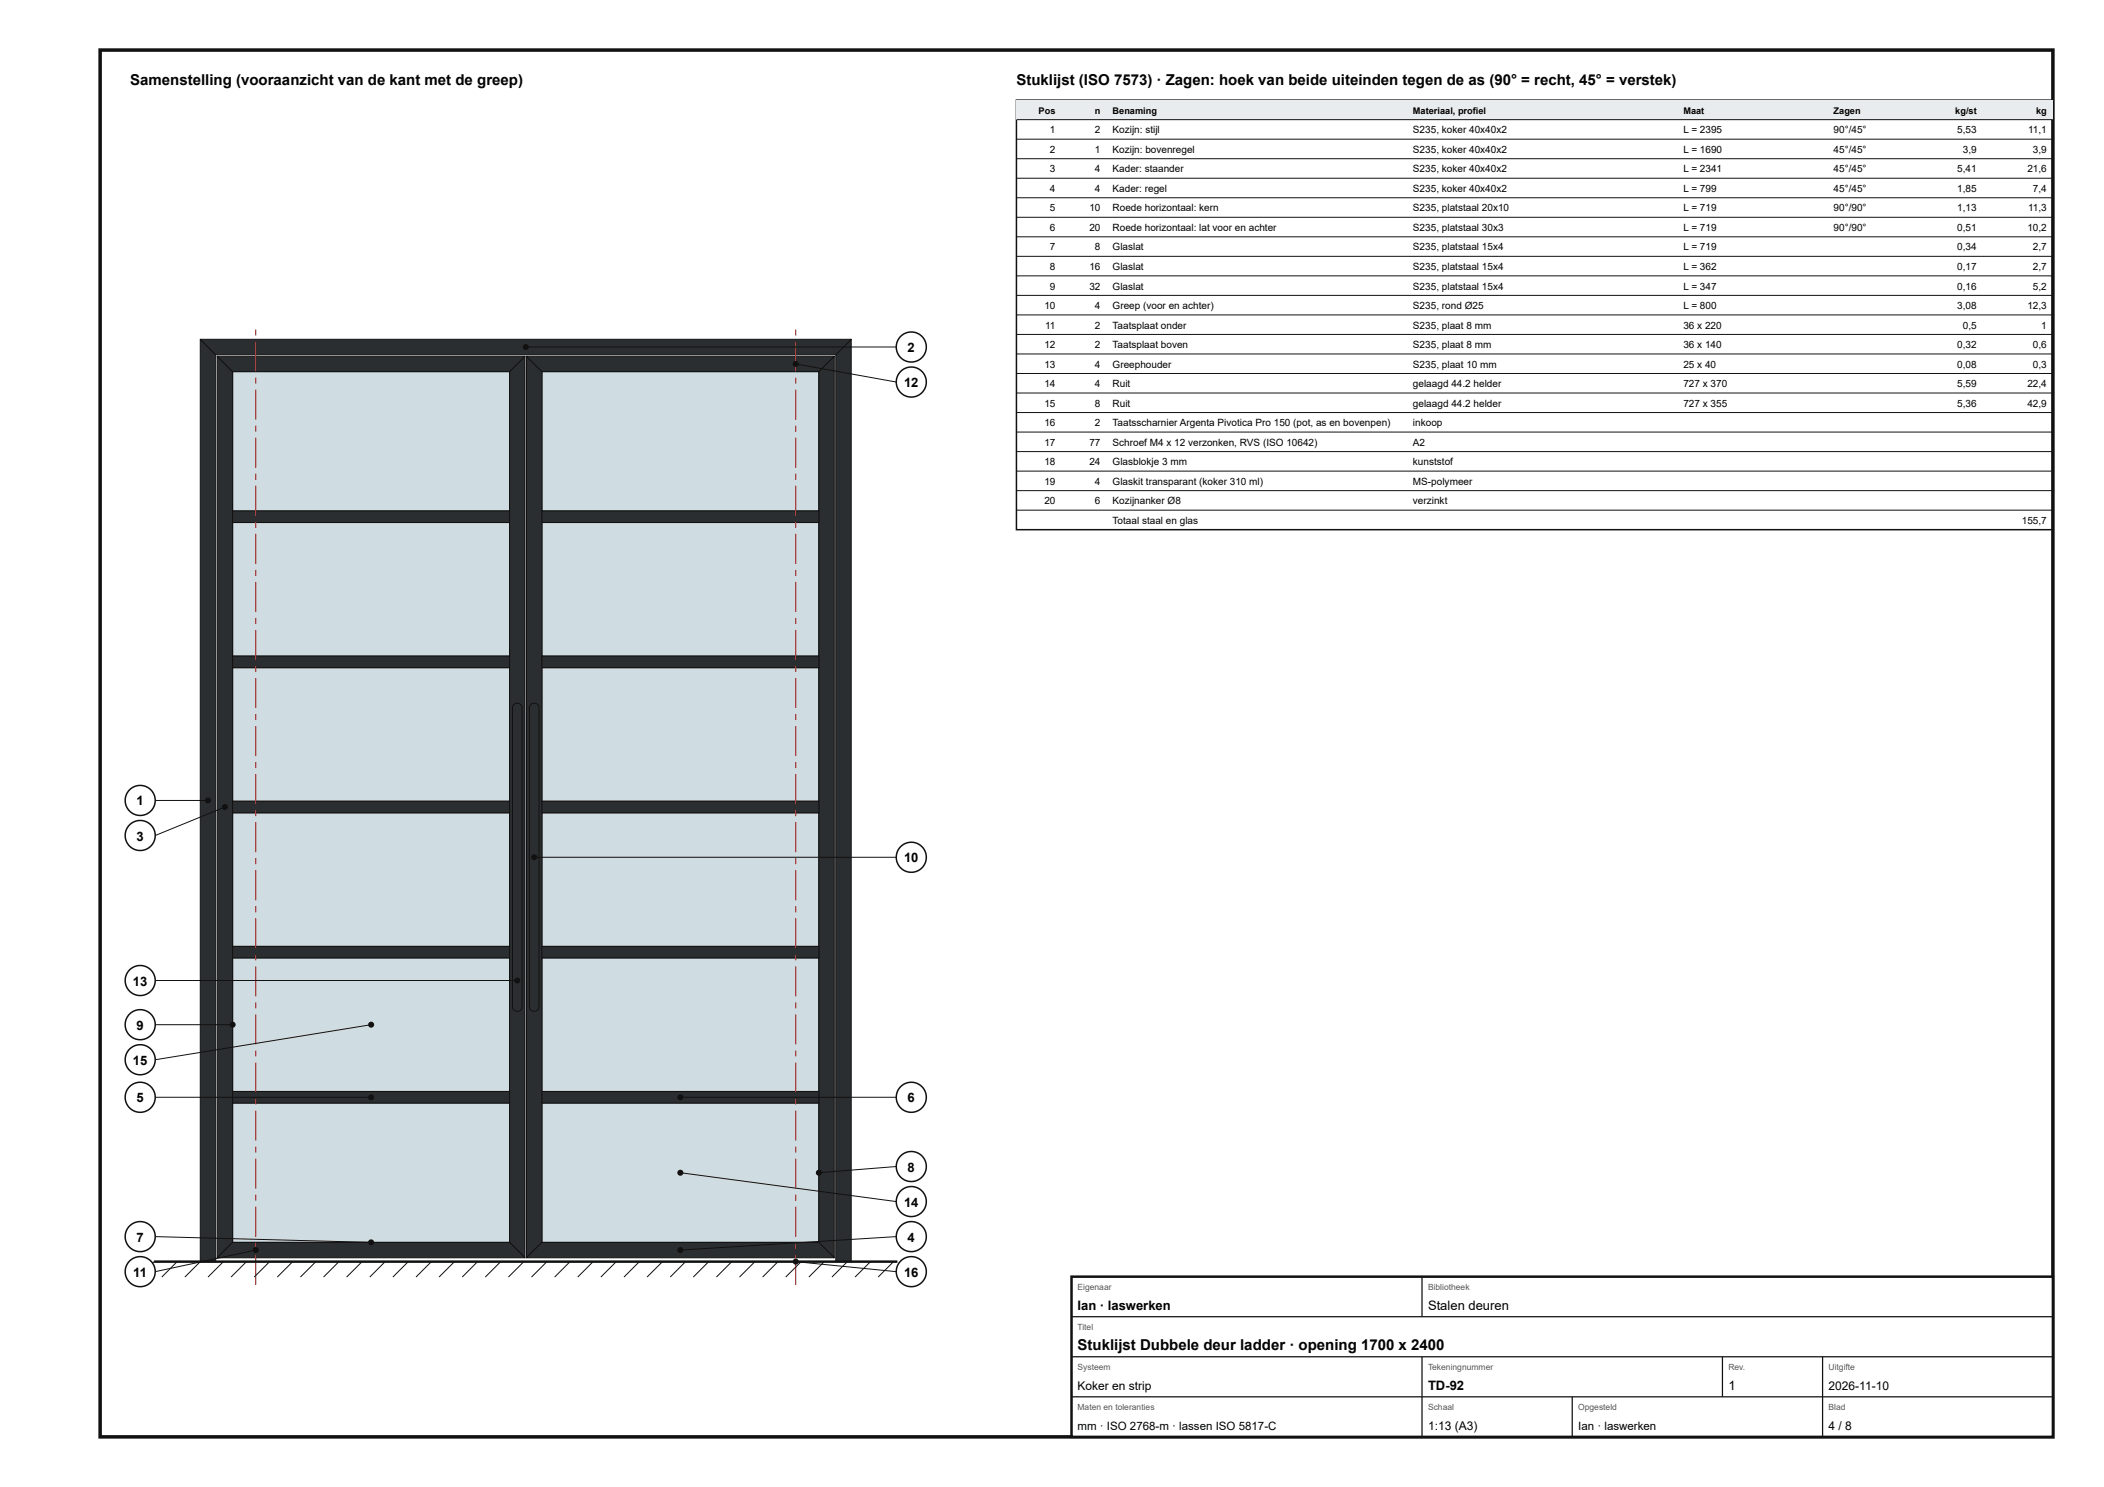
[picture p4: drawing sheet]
<svg xmlns="http://www.w3.org/2000/svg" width="420mm" height="297mm" viewBox="0 0 420 297" stroke-linecap="round" stroke-linejoin="round" font-family="sans-serif">
<path d="M20 10h390v277h-390z" fill="none" stroke="#111" stroke-width=".7" stroke-linecap="butt"/>
<path d="M46.5 220.3h55.3v27.8h-55.3z" fill="#cfdde3"/>
<path d="M46.5 220.3h55.3v27.8h-55.3z" fill="none" stroke="#111" stroke-width=".2"/>
<path d="M46.5 191.3h55.3v26.7h-55.3z" fill="#cfdde3"/>
<path d="M46.5 191.3h55.3v26.7h-55.3z" fill="none" stroke="#111" stroke-width=".2"/>
<path d="M46.5 162.3h55.3v26.7h-55.3z" fill="#cfdde3"/>
<path d="M46.5 162.3h55.3v26.7h-55.3z" fill="none" stroke="#111" stroke-width=".2"/>
<path d="M46.5 133.4h55.3v26.6h-55.3z" fill="#cfdde3"/>
<path d="M46.5 133.4h55.3v26.6h-55.3z" fill="none" stroke="#111" stroke-width=".2"/>
<path d="M46.5 104.4h55.3v26.6h-55.3z" fill="#cfdde3"/>
<path d="M46.5 104.4h55.3v26.6h-55.3z" fill="none" stroke="#111" stroke-width=".2"/>
<path d="M46.5 74.2h55.3v27.9h-55.3z" fill="#cfdde3"/>
<path d="M46.5 74.2h55.3v27.9h-55.3z" fill="none" stroke="#111" stroke-width=".2"/>
<path d="M108.2 220.3h55.3v27.8h-55.3z" fill="#cfdde3"/>
<path d="M108.2 220.3h55.3v27.8h-55.3z" fill="none" stroke="#111" stroke-width=".2"/>
<path d="M108.2 191.3h55.3v26.7h-55.3z" fill="#cfdde3"/>
<path d="M108.2 191.3h55.3v26.7h-55.3z" fill="none" stroke="#111" stroke-width=".2"/>
<path d="M108.2 162.3h55.3v26.7h-55.3z" fill="#cfdde3"/>
<path d="M108.2 162.3h55.3v26.7h-55.3z" fill="none" stroke="#111" stroke-width=".2"/>
<path d="M108.2 133.4h55.3v26.6h-55.3z" fill="#cfdde3"/>
<path d="M108.2 133.4h55.3v26.6h-55.3z" fill="none" stroke="#111" stroke-width=".2"/>
<path d="M108.2 104.4h55.3v26.6h-55.3z" fill="#cfdde3"/>
<path d="M108.2 104.4h55.3v26.6h-55.3z" fill="none" stroke="#111" stroke-width=".2"/>
<path d="M108.2 74.2h55.3v27.9h-55.3z" fill="#cfdde3"/>
<path d="M108.2 74.2h55.3v27.9h-55.3z" fill="none" stroke="#111" stroke-width=".2"/>
<path d="M40 67.8l3.1 3.1v181.1h-3.1z" fill="#2b2e31"/>
<path d="M40 67.8l3.1 3.1v181.1h-3.1z" fill="none" stroke="#111" stroke-width=".2"/>
<path d="M166.9 70.9l3.1-3.1v184.2h-3.1z" fill="#2b2e31"/>
<path d="M166.9 70.9l3.1-3.1v184.2h-3.1z" fill="none" stroke="#111" stroke-width=".2"/>
<path d="M40 67.8h130l-3.1 3.1h-123.8z" fill="#2b2e31"/>
<path d="M40 67.8h130l-3.1 3.1h-123.8z" fill="none" stroke="#111" stroke-width=".2"/>
<path d="M43.4 71.2l3.1 3v173.9l-3.1 3.1z" fill="#2b2e31"/>
<path d="M43.4 71.2l3.1 3v173.9l-3.1 3.1z" fill="none" stroke="#111" stroke-width=".2"/>
<path d="M101.8 74.2l3-3v180l-3-3.1z" fill="#2b2e31"/>
<path d="M101.8 74.2l3-3v180l-3-3.1z" fill="none" stroke="#111" stroke-width=".2"/>
<path d="M46.5 248.1h55.3l3 3.1h-61.4z" fill="#2b2e31"/>
<path d="M46.5 248.1h55.3l3 3.1h-61.4z" fill="none" stroke="#111" stroke-width=".2"/>
<path d="M43.4 71.2h61.4l-3 3h-55.3z" fill="#2b2e31"/>
<path d="M43.4 71.2h61.4l-3 3h-55.3z" fill="none" stroke="#111" stroke-width=".2"/>
<path d="M46.5 218h55.3v2.3h-55.3z" fill="#2b2e31"/>
<path d="M46.5 218h55.3v2.3h-55.3z" fill="none" stroke="#111" stroke-width=".2"/>
<path d="M46.5 189h55.3v2.3h-55.3z" fill="#2b2e31"/>
<path d="M46.5 189h55.3v2.3h-55.3z" fill="none" stroke="#111" stroke-width=".2"/>
<path d="M46.5 160h55.3v2.3h-55.3z" fill="#2b2e31"/>
<path d="M46.5 160h55.3v2.3h-55.3z" fill="none" stroke="#111" stroke-width=".2"/>
<path d="M46.5 131h55.3v2.4h-55.3z" fill="#2b2e31"/>
<path d="M46.5 131h55.3v2.4h-55.3z" fill="none" stroke="#111" stroke-width=".2"/>
<path d="M46.5 102.1h55.3v2.3h-55.3z" fill="#2b2e31"/>
<path d="M46.5 102.1h55.3v2.3h-55.3z" fill="none" stroke="#111" stroke-width=".2"/>
<path d="M105.1 71.2l3.1 3v173.9l-3.1 3.1z" fill="#2b2e31"/>
<path d="M105.1 71.2l3.1 3v173.9l-3.1 3.1z" fill="none" stroke="#111" stroke-width=".2"/>
<path d="M163.5 74.2l3.1-3v180l-3.1-3.1z" fill="#2b2e31"/>
<path d="M163.5 74.2l3.1-3v180l-3.1-3.1z" fill="none" stroke="#111" stroke-width=".2"/>
<path d="M108.2 248.1h55.3l3.1 3.1h-61.5z" fill="#2b2e31"/>
<path d="M108.2 248.1h55.3l3.1 3.1h-61.5z" fill="none" stroke="#111" stroke-width=".2"/>
<path d="M105.1 71.2h61.5l-3.1 3h-55.3z" fill="#2b2e31"/>
<path d="M105.1 71.2h61.5l-3.1 3h-55.3z" fill="none" stroke="#111" stroke-width=".2"/>
<path d="M108.2 218h55.3v2.3h-55.3z" fill="#2b2e31"/>
<path d="M108.2 218h55.3v2.3h-55.3z" fill="none" stroke="#111" stroke-width=".2"/>
<path d="M108.2 189h55.3v2.3h-55.3z" fill="#2b2e31"/>
<path d="M108.2 189h55.3v2.3h-55.3z" fill="none" stroke="#111" stroke-width=".2"/>
<path d="M108.2 160h55.3v2.3h-55.3z" fill="#2b2e31"/>
<path d="M108.2 160h55.3v2.3h-55.3z" fill="none" stroke="#111" stroke-width=".2"/>
<path d="M108.2 131h55.3v2.4h-55.3z" fill="#2b2e31"/>
<path d="M108.2 131h55.3v2.4h-55.3z" fill="none" stroke="#111" stroke-width=".2"/>
<path d="M108.2 102.1h55.3v2.3h-55.3z" fill="#2b2e31"/>
<path d="M108.2 102.1h55.3v2.3h-55.3z" fill="none" stroke="#111" stroke-width=".2"/>
<path d="M51 250.6h.2v6h-.2zM51 248.2h.2v1.2h-.2zM51 241h.2v6h-.2zM51 238.6h.2v1.2h-.2zM51 231.4h.2v6h-.2zM51 229h.2v1.2h-.2zM51 221.8h.2v6h-.2zM51 219.4h.2v1.2h-.2zM51 212.2h.2v6h-.2zM51 209.8h.2v1.2h-.2zM51 202.6h.2v6h-.2zM51 200.2h.2v1.2h-.2zM51 193h.2v6h-.2zM51 190.6h.2v1.2h-.2zM51 183.4h.2v6h-.2zM51 181h.2v1.2h-.2zM51 173.8h.2v6h-.2zM51 171.4h.2v1.2h-.2zM51 164.2h.2v6h-.2zM51 161.8h.2v1.2h-.2zM51 154.6h.2v6h-.2zM51 152.2h.2v1.2h-.2zM51 145h.2v6h-.2zM51 142.6h.2v1.2h-.2zM51 135.4h.2v6h-.2zM51 133h.2v1.2h-.2zM51 125.8h.2v6h-.2zM51 123.4h.2v1.2h-.2zM51 116.2h.2v6h-.2zM51 113.8h.2v1.2h-.2zM51 106.6h.2v6h-.2zM51 104.2h.2v1.2h-.2zM51 97h.2v6h-.2zM51 94.6h.2v1.2h-.2zM51 87.4h.2v6h-.2zM51 85h.2v1.2h-.2zM51 77.8h.2v6h-.2zM51 75.4h.2v1.2h-.2zM51 68.2h.2v6h-.2zM51 65.8h.2v1.2h-.2z" fill="#b00"/>
<path d="M102.6 140.7a.97 .97 0 0 1 1.1-.2 .97 .97 0 0 1 .6 .9v59.7a.96 .96 0 0 1-1 .9 .96 .96 0 0 1-1-.9v-59.7z" fill="#2b2e31"/>
<path d="M102.6 140.7a.97 .97 0 0 1 1.1-.2 .97 .97 0 0 1 .6 .9v59.7a.96 .96 0 0 1-1 .9 .96 .96 0 0 1-1-.9v-59.7z" fill="none" stroke="#111" stroke-width=".2"/>
<path d="M158.8 250.6h.2v6h-.2zM158.8 248.2h.2v1.2h-.2zM158.8 241h.2v6h-.2zM158.8 238.6h.2v1.2h-.2zM158.8 231.4h.2v6h-.2zM158.8 229h.2v1.2h-.2zM158.8 221.8h.2v6h-.2zM158.8 219.4h.2v1.2h-.2zM158.8 212.2h.2v6h-.2zM158.8 209.8h.2v1.2h-.2zM158.8 202.6h.2v6h-.2zM158.8 200.2h.2v1.2h-.2zM158.8 193h.2v6h-.2zM158.8 190.6h.2v1.2h-.2zM158.8 183.4h.2v6h-.2zM158.8 181h.2v1.2h-.2zM158.8 173.8h.2v6h-.2zM158.8 171.4h.2v1.2h-.2zM158.8 164.2h.2v6h-.2zM158.8 161.8h.2v1.2h-.2zM158.8 154.6h.2v6h-.2zM158.8 152.2h.2v1.2h-.2zM158.8 145h.2v6h-.2zM158.8 142.6h.2v1.2h-.2zM158.8 135.4h.2v6h-.2zM158.8 133h.2v1.2h-.2zM158.8 125.8h.2v6h-.2zM158.8 123.4h.2v1.2h-.2zM158.8 116.2h.2v6h-.2zM158.8 113.8h.2v1.2h-.2zM158.8 106.6h.2v6h-.2zM158.8 104.2h.2v1.2h-.2zM158.8 97h.2v6h-.2zM158.8 94.6h.2v1.2h-.2zM158.8 87.4h.2v6h-.2zM158.8 85h.2v1.2h-.2zM158.8 77.8h.2v6h-.2zM158.8 75.4h.2v1.2h-.2zM158.8 68.2h.2v6h-.2zM158.8 65.8h.2v1.2h-.2z" fill="#b00"/>
<path d="M106 140.7a.97 .97 0 0 1 1-.2 .97 .97 0 0 1 .6 .9v59.7a.96 .96 0 0 1-.9 .9 .96 .96 0 0 1-1-.9v-59.7z" fill="#2b2e31"/>
<g fill="none" stroke="#111" stroke-width=".2">
<path d="M106 140.7a.97 .97 0 0 1 1-.2 .97 .97 0 0 1 .6 .9v59.7a.96 .96 0 0 1-.9 .9 .96 .96 0 0 1-1-.9v-59.7zM30.8 252l-3.1 3.1M35.4 252l-3.1 3.1M40 252l-3.1 3.1M44.6 252l-3.1 3.1M49.2 252l-3.1 3.1M53.8 252l-3 3.1M58.5 252l-3.1 3.1M63.1 252l-3.1 3.1M67.7 252l-3.1 3.1M72.3 252l-3.1 3.1M76.9 252l-3.1 3.1"/>
<path d="M81.5 252l-3 3.1M86.1 252l-3 3.1M90.8 252l-3.1 3.1M95.4 252l-3.1 3.1M100 252l-3.1 3.1M104.6 252l-3.1 3.1M109.2 252l-3.1 3.1M113.8 252l-3 3.1M118.5 252l-3.1 3.1M123.1 252l-3.1 3.1M127.7 252l-3.1 3.1M132.3 252l-3.1 3.1"/>
<path d="M136.9 252l-3.1 3.1M141.5 252l-3 3.1M146.1 252l-3 3.1M150.8 252l-3.1 3.1M155.4 252l-3.1 3.1M160 252l-3.1 3.1M164.6 252l-3.1 3.1M169.2 252l-3.1 3.1M173.8 252l-3 3.1M178.5 252l-3.1 3.1"/>
</g>
<path d="M30.8 252h148.4" fill="none" stroke="#111" stroke-width=".5"/>
<circle cx="41.5" cy="159.9" r=".6" fill="#111"/>
<path d="M31 159.9h10.5" fill="none" stroke="#111" stroke-width=".2"/>
<circle cx="28" cy="159.9" r="3" fill="#fff"/>
<circle cx="28" cy="159.9" r="3" fill="none" stroke="#111" stroke-width=".3"/>
<circle cx="44.9" cy="161.2" r=".6" fill="#111"/>
<path d="M44.9 161.2l-13.9 5.7" fill="none" stroke="#111" stroke-width=".2"/>
<circle cx="28" cy="166.9" r="3" fill="#fff"/>
<circle cx="28" cy="166.9" r="3" fill="none" stroke="#111" stroke-width=".3"/>
<circle cx="103.3" cy="195.8" r=".6" fill="#111"/>
<path d="M31 195.8h72.3" fill="none" stroke="#111" stroke-width=".2"/>
<circle cx="28" cy="195.8" r="3" fill="#fff"/>
<circle cx="28" cy="195.8" r="3" fill="none" stroke="#111" stroke-width=".3"/>
<circle cx="46.5" cy="204.7" r=".6" fill="#111"/>
<path d="M31 204.7h15.5" fill="none" stroke="#111" stroke-width=".2"/>
<circle cx="28" cy="204.7" r="3" fill="#fff"/>
<circle cx="28" cy="204.7" r="3" fill="none" stroke="#111" stroke-width=".3"/>
<circle cx="74.1" cy="204.7" r=".6" fill="#111"/>
<path d="M74.1 204.7l-43.1 7" fill="none" stroke="#111" stroke-width=".2"/>
<circle cx="28" cy="211.7" r="3" fill="#fff"/>
<circle cx="28" cy="211.7" r="3" fill="none" stroke="#111" stroke-width=".3"/>
<circle cx="74.1" cy="219.2" r=".6" fill="#111"/>
<path d="M31 219.2h43.1" fill="none" stroke="#111" stroke-width=".2"/>
<circle cx="28" cy="219.2" r="3" fill="#fff"/>
<circle cx="28" cy="219.2" r="3" fill="none" stroke="#111" stroke-width=".3"/>
<circle cx="74.1" cy="248.1" r=".6" fill="#111"/>
<path d="M31 247l43.1 1.2" fill="none" stroke="#111" stroke-width=".2"/>
<circle cx="28" cy="247" r="3" fill="#fff"/>
<circle cx="28" cy="247" r="3" fill="none" stroke="#111" stroke-width=".3"/>
<circle cx="51.1" cy="249.7" r=".6" fill="#111"/>
<path d="M51.1 249.7l-20.1 4.3" fill="none" stroke="#111" stroke-width=".2"/>
<circle cx="28" cy="254" r="3" fill="#fff"/>
<circle cx="28" cy="254" r="3" fill="none" stroke="#111" stroke-width=".3"/>
<circle cx="105" cy="69.3" r=".6" fill="#111"/>
<path d="M105 69.3h74" fill="none" stroke="#111" stroke-width=".2"/>
<circle cx="182" cy="69.3" r="3" fill="#fff"/>
<circle cx="182" cy="69.3" r="3" fill="none" stroke="#111" stroke-width=".3"/>
<circle cx="158.9" cy="72.7" r=".6" fill="#111"/>
<path d="M158.9 72.7l20.1 3.6" fill="none" stroke="#111" stroke-width=".2"/>
<circle cx="182" cy="76.3" r="3" fill="#fff"/>
<circle cx="182" cy="76.3" r="3" fill="none" stroke="#111" stroke-width=".3"/>
<circle cx="106.7" cy="171.2" r=".6" fill="#111"/>
<path d="M106.7 171.2h72.3" fill="none" stroke="#111" stroke-width=".2"/>
<circle cx="182" cy="171.2" r="3" fill="#fff"/>
<circle cx="182" cy="171.2" r="3" fill="none" stroke="#111" stroke-width=".3"/>
<circle cx="135.9" cy="219.2" r=".6" fill="#111"/>
<path d="M135.9 219.2h43.1" fill="none" stroke="#111" stroke-width=".2"/>
<circle cx="182" cy="219.2" r="3" fill="#fff"/>
<circle cx="182" cy="219.2" r="3" fill="none" stroke="#111" stroke-width=".3"/>
<circle cx="163.5" cy="234.2" r=".6" fill="#111"/>
<path d="M179 233l-15.5 1.2" fill="none" stroke="#111" stroke-width=".2"/>
<circle cx="182" cy="233" r="3" fill="#fff"/>
<circle cx="182" cy="233" r="3" fill="none" stroke="#111" stroke-width=".3"/>
<circle cx="135.9" cy="234.2" r=".6" fill="#111"/>
<path d="M135.9 234.2l43.1 5.8" fill="none" stroke="#111" stroke-width=".2"/>
<circle cx="182" cy="240" r="3" fill="#fff"/>
<circle cx="182" cy="240" r="3" fill="none" stroke="#111" stroke-width=".3"/>
<circle cx="135.9" cy="249.7" r=".6" fill="#111"/>
<path d="M179 247l-43.1 2.7" fill="none" stroke="#111" stroke-width=".2"/>
<circle cx="182" cy="247" r="3" fill="#fff"/>
<circle cx="182" cy="247" r="3" fill="none" stroke="#111" stroke-width=".3"/>
<circle cx="158.9" cy="252" r=".6" fill="#111"/>
<path d="M158.9 252l20.1 2" fill="none" stroke="#111" stroke-width=".2"/>
<circle cx="182" cy="254" r="3" fill="#fff"/>
<g fill="none" stroke="#111" stroke-width=".3">
<path d="M203 20h207v85.8h-207z"/>
<circle cx="182" cy="254" r="3"/>
</g>
<path d="M203 20h207v3.9h-207z" fill="#e9ecee"/>
<g fill="none" stroke="#111" stroke-width=".2">
<path d="M203 23.9h207M203 27.8h207M203 31.7h207M203 35.6h207M203 39.5h207M203 43.4h207M203 47.3h207M203 51.2h207M203 55.1h207M203 59h207M203 62.9h207M203 66.8h207"/>
<path d="M203 70.7h207M203 74.6h207M203 78.5h207M203 82.4h207M203 86.3h207M203 90.2h207M203 94.1h207M203 98h207M203 101.9h207"/>
</g>
<path d="M214 255h196v32h-196z" fill="#fff"/>
<path d="M214 255h196v32h-196z" fill="none" stroke="#111" stroke-width=".5"/>
<path d="M284 255v8M214 263h196M214 271h196M214 279h196M284 271v16M314 279v8M344 271v8M364 271v16" fill="none" stroke="#111" stroke-width=".25"/>
<g font-size="3">
<text x="26" y="17">Samenstelling (vooraanzicht van de kant met de greep)</text>
<text x="203" y="17">Stuklijst (ISO 7573) · Zagen: hoek van beide uiteinden tegen de as (90° = recht, 45° = verstek)</text>
<text x="215.2" y="269.6">Stuklijst Dubbele deur ladder · opening 1700 x 2400</text>
</g>
<g font-size="2.6">
<text x="181.3" y="70.3">2</text>
<text x="180.5" y="77.3">12</text>
<text x="27.3" y="160.9">1</text>
<text x="27.3" y="167.9">3</text>
<text x="180.5" y="172.2">10</text>
<text x="26.5" y="196.8">13</text>
<text x="27.3" y="205.7">9</text>
<text x="26.5" y="212.7">15</text>
<text x="27.3" y="220.2">5</text>
<text x="181.3" y="220.2">6</text>
<text x="181.3" y="234">8</text>
<text x="180.5" y="241">14</text>
<text x="27.3" y="248">7</text>
<text x="181.3" y="248">4</text>
<text x="26.6" y="255">11</text>
<text x="180.5" y="255">16</text>
<text x="215.2" y="261.6">Ian · laswerken</text>
<text x="285.2" y="261.6">Stalen deuren</text>
<text x="285.2" y="277.6">TD-92</text>
<text x="345.2" y="277.6">1</text>
</g>
<g font-size="2.4">
<text x="215.2" y="277.6">Koker en strip</text>
<text x="365.2" y="277.6">2026-11-10</text>
<text x="285.2" y="285.6">1:13 (A3)</text>
<text x="365.2" y="285.6">4 / 8</text>
</g>
<g font-size="2.3">
<text x="215.2" y="285.6">mm · ISO 2768-m · lassen ISO 5817-C</text>
<text x="315.2" y="285.6">Ian · laswerken</text>
</g>
<g font-size="2">
<text x="209.7" y="26.6">1</text>
<text x="218.7" y="26.6">2</text>
<text x="222.2" y="26.6">Kozijn: stijl</text>
<text x="282.2" y="26.6">S235, koker 40x40x2</text>
<text x="336.2" y="26.6">L = 2395</text>
<text x="366.2" y="26.6">90°/45°</text>
<text x="390.9" y="26.6">5,53</text>
<text x="405.1" y="26.6">11,1</text>
<text x="209.7" y="30.5">2</text>
<text x="209.7" y="34.4">3</text>
<text x="218.7" y="30.5">1</text>
<text x="218.7" y="34.4">4</text>
<text x="222.2" y="30.5">Kozijn: bovenregel</text>
<text x="222.2" y="34.4">Kader: staander</text>
<text x="282.2" y="30.5">S235, koker 40x40x2</text>
<text x="282.2" y="34.4">S235, koker 40x40x2</text>
<text x="336.2" y="30.5">L = 1690</text>
<text x="336.2" y="34.4">L = 2341</text>
<text x="366.2" y="30.5">45°/45°</text>
<text x="366.2" y="34.4">45°/45°</text>
<text x="390.9" y="34.4">5,41</text>
<text x="392" y="30.5">3,9</text>
<text x="404.9" y="34.4">21,6</text>
<text x="406" y="30.5">3,9</text>
<text x="209.7" y="38.3">4</text>
<text x="218.7" y="38.3">4</text>
<text x="222.2" y="38.3">Kader: regel</text>
<text x="282.2" y="38.3">S235, koker 40x40x2</text>
<text x="336.2" y="38.3">L = 799</text>
<text x="366.2" y="38.3">45°/45°</text>
<text x="390.9" y="38.3">1,85</text>
<text x="406" y="38.3">7,4</text>
<text x="209.7" y="42.2">5</text>
<text x="209.7" y="46.1">6</text>
<text x="217.6" y="42.2">10</text>
<text x="217.6" y="46.1">20</text>
<text x="222.2" y="42.2">Roede horizontaal: kern</text>
<text x="222.2" y="46.1">Roede horizontaal: lat voor en achter</text>
<text x="282.2" y="42.2">S235, platstaal 20x10</text>
<text x="282.2" y="46.1">S235, platstaal 30x3</text>
<text x="336.2" y="42.2">L = 719</text>
<text x="336.2" y="46.1">L = 719</text>
<text x="366.2" y="42.2">90°/90°</text>
<text x="366.2" y="46.1">90°/90°</text>
<text x="390.9" y="42.2">1,13</text>
<text x="390.9" y="46.1">0,51</text>
<text x="404.9" y="46.1">10,2</text>
<text x="405.1" y="42.2">11,3</text>
<text x="209.7" y="50">7</text>
<text x="209.7" y="53.9">8</text>
<text x="217.6" y="53.9">16</text>
<text x="218.7" y="50">8</text>
<text x="222.2" y="50">Glaslat</text>
<text x="222.2" y="53.9">Glaslat</text>
<text x="282.2" y="50">S235, platstaal 15x4</text>
<text x="282.2" y="53.9">S235, platstaal 15x4</text>
<text x="336.2" y="50">L = 719</text>
<text x="336.2" y="53.9">L = 362</text>
<text x="390.9" y="50">0,34</text>
<text x="390.9" y="53.9">0,17</text>
<text x="406" y="50">2,7</text>
<text x="406" y="53.9">2,7</text>
<text x="209.7" y="57.8">9</text>
<text x="217.6" y="57.8">32</text>
<text x="222.2" y="57.8">Glaslat</text>
<text x="282.2" y="57.8">S235, platstaal 15x4</text>
<text x="336.2" y="57.8">L = 347</text>
<text x="390.9" y="57.8">0,16</text>
<text x="406" y="57.8">5,2</text>
<text x="208.6" y="61.7">10</text>
<text x="208.7" y="65.6">11</text>
<text x="218.7" y="61.7">4</text>
<text x="218.7" y="65.6">2</text>
<text x="222.2" y="61.7">Greep (voor en achter)</text>
<text x="222.2" y="65.6">Taatsplaat onder</text>
<text x="282.2" y="61.7">S235, rond Ø25</text>
<text x="282.2" y="65.6">S235, plaat 8 mm</text>
<text x="336.2" y="61.7">L = 800</text>
<text x="336.2" y="65.6">36 x 220</text>
<text x="390.9" y="61.7">3,08</text>
<text x="392" y="65.6">0,5</text>
<text x="404.9" y="61.7">12,3</text>
<text x="407.7" y="65.6">1</text>
<text x="208.6" y="69.5">12</text>
<text x="218.7" y="69.5">2</text>
<text x="222.2" y="69.5">Taatsplaat boven</text>
<text x="282.2" y="69.5">S235, plaat 8 mm</text>
<text x="336.2" y="69.5">36 x 140</text>
<text x="390.9" y="69.5">0,32</text>
<text x="406" y="69.5">0,6</text>
<text x="208.6" y="73.4">13</text>
<text x="208.6" y="77.3">14</text>
<text x="218.7" y="73.4">4</text>
<text x="218.7" y="77.3">4</text>
<text x="222.2" y="73.4">Greephouder</text>
<text x="222.2" y="77.3">Ruit</text>
<text x="282.2" y="73.4">S235, plaat 10 mm</text>
<text x="282.2" y="77.3">gelaagd 44.2 helder</text>
<text x="336.2" y="73.4">25 x 40</text>
<text x="336.2" y="77.3">727 x 370</text>
<text x="390.9" y="73.4">0,08</text>
<text x="390.9" y="77.3">5,59</text>
<text x="404.9" y="77.3">22,4</text>
<text x="406" y="73.4">0,3</text>
<text x="208.6" y="81.2">15</text>
<text x="218.7" y="81.2">8</text>
<text x="222.2" y="81.2">Ruit</text>
<text x="282.2" y="81.2">gelaagd 44.2 helder</text>
<text x="336.2" y="81.2">727 x 355</text>
<text x="390.9" y="81.2">5,36</text>
<text x="404.9" y="81.2">42,9</text>
<text x="208.6" y="85.1">16</text>
<text x="208.6" y="89">17</text>
<text x="217.6" y="89">77</text>
<text x="218.7" y="85.1">2</text>
<text x="222.2" y="85.1">Taatsscharnier Argenta Pivotica Pro 150 (pot, as en bovenpen)</text>
<text x="222.2" y="89">Schroef M4 x 12 verzonken, RVS (ISO 10642)</text>
<text x="282.2" y="85.1">inkoop</text>
<text x="282.2" y="89">A2</text>
<text x="208.6" y="92.9">18</text>
<text x="217.6" y="92.9">24</text>
<text x="222.2" y="92.9">Glasblokje 3 mm</text>
<text x="282.2" y="92.9">kunststof</text>
<text x="208.6" y="96.8">19</text>
<text x="208.6" y="100.7">20</text>
<text x="218.7" y="96.8">4</text>
<text x="218.7" y="100.7">6</text>
<text x="222.2" y="96.8">Glaskit transparant (koker 310 ml)</text>
<text x="222.2" y="100.7">Kozijnanker Ø8</text>
<text x="282.2" y="96.8">MS-polymeer</text>
<text x="282.2" y="100.7">verzinkt</text>
<text x="222.2" y="104.6">Totaal staal en glas</text>
<text x="403.8" y="104.6">155,7</text>
</g>
<g font-size="1.8">
<text x="207.4" y="22.7">Pos</text>
<text x="218.7" y="22.7">n</text>
<text x="222.2" y="22.7">Benaming</text>
<text x="282.2" y="22.7">Materiaal, profiel</text>
<text x="336.2" y="22.7">Maat</text>
<text x="366.2" y="22.7">Zagen</text>
<text x="390.5" y="22.7">kg/st</text>
<text x="406.6" y="22.7">kg</text>
</g>
<g font-size="1.7" fill="#555">
<text x="215.2" y="257.6">Eigenaar</text>
<text x="285.2" y="257.6">Bibliotheek</text>
<text x="215.2" y="265.6">Titel</text>
<text x="215.2" y="273.6">Systeem</text>
<text x="285.2" y="273.6">Tekeningnummer</text>
<text x="345.2" y="273.6">Rev.</text>
<text x="365.2" y="273.6">Uitgifte</text>
<text x="215.2" y="281.6">Maten en toleranties</text>
<text x="285.2" y="281.6">Schaal</text>
<text x="315.2" y="281.6">Opgesteld</text>
<text x="365.2" y="281.6">Blad</text>
</g>
</svg>
